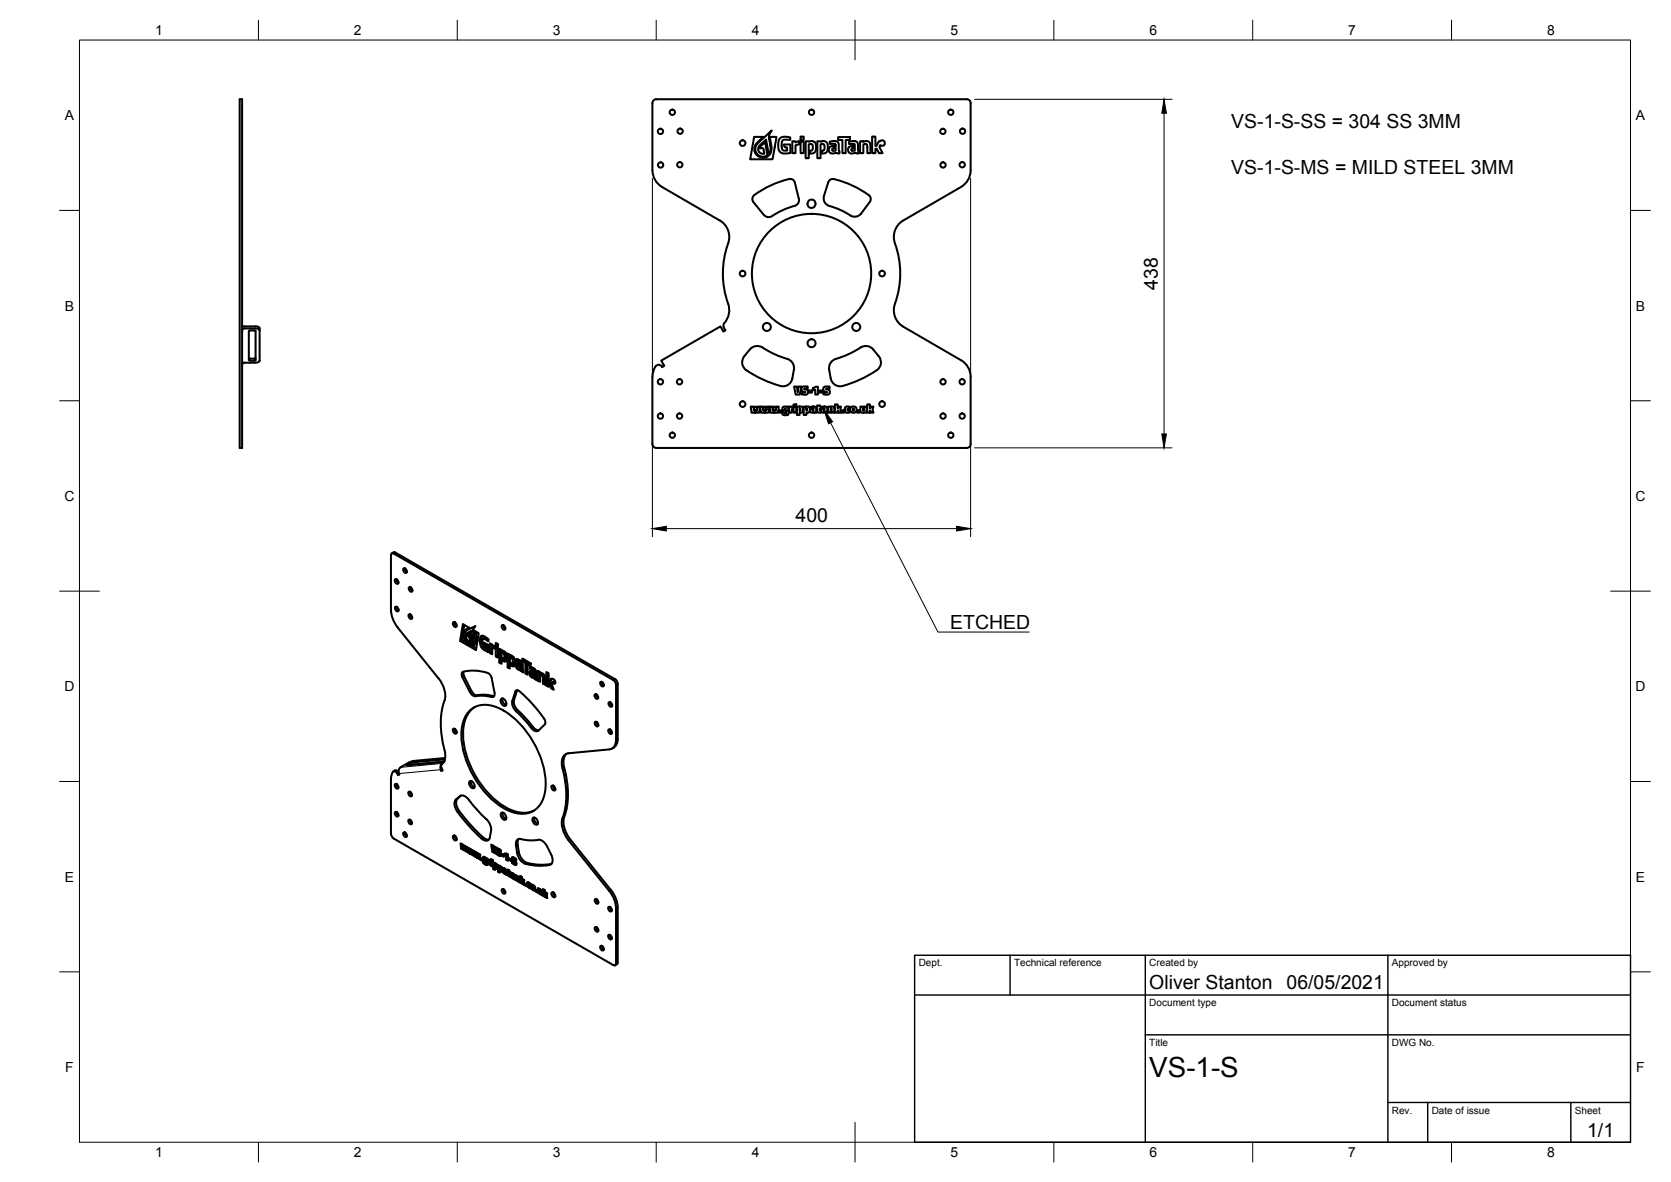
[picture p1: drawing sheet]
<svg xmlns="http://www.w3.org/2000/svg" width="420mm" height="297mm" viewBox="0 0 420 297" stroke-linecap="round" stroke-linejoin="round" font-family="sans-serif">
<!-- layer: Visible -->
<g fill="none" stroke="#000" stroke-width=".51">
<path d="M60.3 24.9h.6v87.7h-.6zM164 25.9l.1 16.9a4.8 4.8 0 0 0 2.4 4.2l14.5 8.4a4.7 4.7 0 0 1 2.1 5.8 22.9 22.9 0 0 0 .2 15.8 5 5 0 0 1-1.3 4.4 1.52 1.52 0 0 0 .4 1.6l-.5 .3-.8-1.3-14.8 8.6 .7 1.3-.5 .3M165 24.9h78.1M165 24.9a1.01 1.01 0 0 0-1 1M192.1 38.2l.1 .4M192.4 39.5l-.8 .1-1-.3a2.21 2.21 0 0 1 0-3.7l1.3-1.2-2.3 .1-1 5.5h5.6l1-5.5-1.6-.1 .4 2.3-.1 1.3-.5 1-1 .5M193.7 38.1v-1.8a3 3 0 0 1 .4-3.5l-3.6 3.2-.6 1.1 .2 1.1 .7 .9 1 .3 1.1-.3-.5-3.3-1.1 .9-.3 .5h.5a.38 .38 0 0 1 .4 .1 .38 .38 0 0 1 .1 .3l.1 .6M193.7 38l-.4 .7-.7-3.6-1.7 1.5-.3 .7 .4 1 .5 .3h.7M196.1 34.8l1-.4 1.6 .2v.6l-1.5-.1a1.01 1.01 0 0 0-.7 1.4l.3 1.2 .9 .2a.45 .45 0 0 0 .3-.4 .45 .45 0 0 0-.3-.5h-.3l-.4-.7 1.7 .1v2l-1.8 .2-.9-.6-.3-1.5 .1-1.1zM199.2 35.5h.8v.3l1-.4v.8l-1 .3v2h-.8zM201.3 34.3l.8 .1a.49 .49 0 0 1-.1 .7 .49 .49 0 0 1-.6 0zM201.3 35.5h.8v3h-.8z"/>
<path d="M202.6 35.5l.8 .1 .9-.2 .4 .2 .4 .5 .1 1.1-.2 .8-.5 .5-.8 .1v-.7l.6-.2 .1-.9a.53 .53 0 0 0-.4-.6 .53 .53 0 0 0-.7 .4v3.2h-.7zM206.6 38l.5-.2 .2-.4v-.9l-.4-.3-.6 .1v3.5h-.8v-4.3l.9 .1 .8-.2 .5 .3 .3 .4 .2 1.1-.3 .9-.6 .4-.6 .1-.1-.2M206.6 38v.4M210.1 36.4l-.2-.3h-1.3a.47 .47 0 0 1 .1-.5 .47 .47 0 0 1 .6-.1h.9l.6 .3 .3 2.8-2.3-.2-.4-.6 .2-.8 .2-.2 1-.2v.6l-.5 .1-.1 .4 .2 .2h.7v-1.4M210.1 36.4v.1M210.7 34.5l3-.1v.8h-1.1v3.3h-.8v-3.3h-1.1zM213.5 35.6l1.6-.1 .5 .3 .1 .4 .2 2.4-.8-.2-1.3 .1a.97 .97 0 0 1-.5-1.3 .97 .97 0 0 1 1.4-.4l-.1 .4-.5 .2 .1 .5h.7v-1.5l-.2-.3-1.2 .1zM216.9 35.5l.2 .2 .9-.3 .7 .4 .2 .7v2h-.8l-.1-1.9M216.9 35.5l-.6 .1v2.9h.8v-2.2l.7-.1 .2 .4M219.3 34.3l.8 .1v2.3l.3-.1 .7-1.1a.72 .72 0 0 1 1.2 .1 .72 .72 0 0 1-.7 1l-.2-.1-.3 .4 .8 1.6h-.9l-.6-1.1h-.3v1.1h-.8zM243.1 24.9a1.01 1.01 0 0 1 1 1M244.1 25.9v16.9a4.8 4.8 0 0 1-2.4 4.2l-14.6 8.4a4.8 4.8 0 0 0-2.1 5.8 22.9 22.9 0 0 1-.2 15.9 4.8 4.8 0 0 0 2.3 5l14.6 8.4a4.8 4.8 0 0 1 2.4 4.2v16.9"/>
<path d="M198.4 45a22.9 22.9 0 0 0-9 4.3 1.2 1.2 0 0 0-.1 1.3l2.8 3.4M198.4 45a1.2 1.2 0 0 1 1.4 .8l1.1 4.1a1.46 1.46 0 0 1-1.1 1.8M199.8 51.7a21.6 21.6 0 0 0-6.1 2.8 1.49 1.49 0 0 1-1.6-.5M208.7 45.2a1.78 1.78 0 0 1 1.9 .1 23 23 0 0 1 8.1 4 1.19 1.19 0 0 1 .1 1.4l-2.3 3a2.17 2.17 0 0 1-3.3 .1l-1.9-1.1-2-.7a2.18 2.18 0 0 1-2.1-2.8l1.1-3.4zM60.9 82.1l3.4-.1a.9 .9 0 0 1 1 .5M62.6 83.2v7.3M62.6 90.4l.2 .2h1.1l.4-.2M64.3 83.2v7.3M64.3 83.2l-.2-.1-1.1-.1-.4 .2M64.3 89.9l-.4 .2h-1.1l-.2-.2M65.3 82.5v8.1a.9 .9 0 0 1-1 .5l-2.8 .1h-.3l-.3 .4M65.3 83a.9 .9 0 0 0-1-.5h-2.8l-.5 .3-.1 .3"/>
<path d="M166.5 92.2a1.07 1.07 0 0 0-1.2-.5 1.07 1.07 0 0 0-.8 .9l-.4 2.1-.1 16.9a1.01 1.01 0 0 0 1 1M199.6 92.9l-.4 2.2a2.4 2.4 0 0 1-3 1.9M199.6 92.9a2.6 2.6 0 0 0-2.5-3 27.7 27.7 0 0 1-5.9-2.8 2.42 2.42 0 0 0-2.7 .7l-1.4 1.7a2.55 2.55 0 0 0 1.4 4.1 29.3 29.3 0 0 0 7.7 3.4M199.7 97.1h.7l.2 1.4 .1-1.4h.8l-.4 2.1h-1zM201.6 97.4l.5-.3 1 .1v.5h-.9l.9 .4 .1 .6-.2 .3-.4 .2-1.1-.1 .1-.5h.9l-.9-.4zM203.3 98.1h.9v.6h-.9zM204.4 97.6l.7-.4h.6v2h-.7v-1.3l-.4 .2zM206 98.1h.9v.6h-.9zM207.1 97.4l.5-.3 1 .1v.5h-.9l.9 .5-.1 .8-.5 .2-1-.1 .1-.5h.9l-.9-.4zM208.5 92.9a2.6 2.6 0 0 1 2.5-3 27.7 27.7 0 0 0 5.9-2.8 2.38 2.38 0 0 1 2.7 .7l1.4 1.7a2.55 2.55 0 0 1-1.3 4.1 25.3 25.3 0 0 1-8.6 3.5 2.4 2.4 0 0 1-2.2-2l-.4-2.2M188.8 102.2h.7v.9l.2-.9h.5l.2 .9v-.9h.7l-.2 1.5h-.9l-.1-.7v.7h-.9zM191.1 102.2h.8v.9l.1-.9h.6l.1 .9 .1-.9h.6l-.1 1.5h-1v-.7l-.1 .7h-.9z"/>
<path d="M193.5 102.2h.7l.1 .9 .1-.9h.6l.1 .9v-.9h.7l-.2 1.5h-.9l-.1-.7v.7h-.9zM195.9 103.1h.7v.6h-.7zM196.8 102.3l1.5-.1-.2 .9-.7 .2h.3a.58 .58 0 0 1 .6 .7 .58 .58 0 0 1-.9 .4l-.7-.3 .3-1-.3-.3zM197.3 103.8l.4 .1zM198.4 102.2h.7v.1l.3-.1v.6l-.3 .1v.8h-.7zM199.5 102.2h.7v1.5h-.7zM199.5 101.6h.7v.5h-.7zM200.4 102.2h1.1l.4 .3v.9l-.3 .3h-.6v.6h-.6zM201 102.7l.3 .1-.1 .4zM202.1 102.2h1.1l.4 .3v.9l-.3 .3h-.5v.6h-.7zM202.8 102.7l.2 .1-.1 .4zM203.8 102.2h.9l.5 .2 .1 1.3h-1a.5 .5 0 0 1-.6-.5 .5 .5 0 0 1 .7-.4l.2-.1h-.8z"/>
<path d="M204.4 103.2h.2zM205.5 101.9h.7v.3h.2v.5h-.2l.2 1h-.3a.44 .44 0 0 1-.6-.5l-.1-.5zM206.6 102.2h1l.4 .3 .1 1.2h-1.1a.5 .5 0 0 1-.5-.5 .5 .5 0 0 1 .6-.4l.2-.1h-.7zM207.2 103.2l.1-.1v.2zM208.2 102.2h1.3l.3 .4v1.1h-.7v-1l-.2 .1v.9h-.7zM209.9 101.6h.7v1.1l.2-.5h.7l-.2 .7 .2 .8h-.7l-.1-.4-.1 .4h-.7zM211.6 103.1h.7v.6h-.7zM212.5 102.3l.4-.1h.8v.6l-.6 .1v.2h.6v.5l-.8 .1-.4-.2-.1-.7zM214.5 102.7l.2 .1-.1 .4-.1-.1zM215.5 103.1h.7v.6h-.7zM216.3 102.2h.7v1l.2-.1v-.9h.7v1.5l-1.4-.1-.2-.4zM218.1 101.6h.6v1.1l.2-.5h.7l-.2 .7 .2 .8h-.6l-.2-.4-.1 .4h-.6z"/>
<path d="M244.1 111.6a1.01 1.01 0 0 1-1 1h-78.1M98.5 139.1l.6-.3 .4 .1 55.1 31.8M99.3 145.6a.67 .67 0 0 1 .8 .3 .67 .67 0 0 1-.1 .8l-.6-.4zM99.4 152.5a.67 .67 0 0 1 .7 .4 .67 .67 0 0 1-.1 .8l-.6-.5zM99.7 145.6l.1 .5 .4 .3M99.7 152.5l.2 .5 .3 .4M101.4 142.9a.67 .67 0 0 1 .8 .3 .67 .67 0 0 1-.1 .8l-.6-.4zM101.8 142.8l.1 .6 .4 .3M102.8 154.4a.67 .67 0 0 1 .7 .4 .67 .67 0 0 1-.1 .8l-.6-.4zM102.8 147.6a.67 .67 0 0 1 .8 .3 .67 .67 0 0 1-.1 .8l-.6-.4zM103.1 154.4l.2 .5 .3 .4M103.2 147.5l.1 .6 .4 .3"/>
<path d="M113.9 156.4a.71 .71 0 0 1 .8 .3 .71 .71 0 0 1-.1 .9l-.6-.4zM114.3 156.3l.1 .6 .4 .4M116.7 157.1l-.6 3.7 1.3 .8M117.4 158.4l-.3 .4v1M117.6 159.1l1.3-.7 .4 2.6M118 159.2l-.2 .3 .7 .5M118 157.8l-1 .5M118.9 158.4l-.4 .3M119.3 159.2l.1 2.4-.2 .5-.6 .1M119.3 159.2l-.1-.7 1.2 .7-.8 4.1-3.9-2.2 .7-4.2 1.6 .9-1.4 .8-.1 1.2 .7 1.5 .7 .7 .8 .2M119.7 158.7v.2M119.7 158.9l.2 2.2-.2 .6-.6 .5"/>
<path d="M121.3 159.8l-.2 1.2 .3 1.3M126.2 157.2a.67 .67 0 0 1 .7 .3 .67 .67 0 0 1-.1 .8l-.5-.4zM126.6 157.1l.1 .5 .4 .4M116.2 170a.84 .84 0 0 1 .2-1.2 10.6 10.6 0 0 1 6.5 .5l.7 1M116.6 168.8v1M116.6 169.8l2.2 4.3 .6 .5 .6 .1M116.6 169.8l-.4 .2 1.9 3.9M117.9 161.2l.8 .5M118.2 173.9l.5 .7a1.29 1.29 0 0 0 1.4 .3h1.7l1.8 .3M118.2 161.3l-.7-.5-.4-1.1 .3-.5 1.1-.5 .5 3.2M118.3 178.4a6.3 6.3 0 0 1 7.1-.5 22.7 22.7 0 0 1 11.7 20.4 6.1 6.1 0 0 1-5.8 6.2 13.6 13.6 0 0 1-9.1-5 22.7 22.7 0 0 1-6.1-16.2 7.6 7.6 0 0 1 2.2-4.9zM118.5 160.3l.1 .4"/>
<path d="M118.6 162.2l1.1 .7M118.6 160.7v.4l-.4 .2M119.2 160l-.2-1.6 .5-1.1-2.3 1.1-.5 .5-.1 1 .5 1.1 .8 .8 .8 .2-.4-2.9-.9 .6 .6 .5 .2 1.1M119.3 160v1.3l-.3 .6M119.3 177.7a8.5 8.5 0 0 0-2.8 8.3 23.2 23.2 0 0 0 11.5 17.3 7.1 7.1 0 0 0 6.3 .4M119.7 163.2l-.1 .1M120 174.7a9.7 9.7 0 0 1 4.3 .2M121.4 162.1l-.1-.5a.83 .83 0 0 1 .3-1.1l1.2 .7v-.5l-.4-.3-.8-.6h-.6l-.3 .8 .1 1.6 .7 1 1.3 .7v-1.8l-1.2-.7 .4 .9a.48 .48 0 0 1 .3 .8l-.7-.4-.3-.6M121.5 160.5l.6-.3 .7 .5M121.7 162.7l1.1 .8M122.3 161.8l.1 .2a.42 .42 0 0 1 .3 .7l-.4 .4M122.7 162.2l-.4 .2"/>
<path d="M123.6 170.4l.7 3.7a.72 .72 0 0 1-.7 1.1M123.6 163.9h.2M123.6 161.9v2M123.6 163.9l-.4 .2M124.4 162.6l-.6 .2M124.4 162.5v-.2l-.6-.1-.1-.2-.5-.3v2.4l.6 .3v-1.6l.6 .2v-.1M124.4 162.5v.4M124.7 161.6l.5 .3v.6l-.5-.3zM124.7 162.5l.5 .3v2.5l-.5-.3zM125.1 161.8l.1 .2M125.1 162.8l.1 2M125.1 164.7l-.4 .3"/>
<path d="M125.1 162l-.4 .2M125.5 163l1.5 .9 .4 1-.1 1.3-.4 .1-.5-.2-.1-.7 .4 .1 .1-.7-.2-.6-.5-.2v2.8l-.6-.3zM125.9 176a1.22 1.22 0 0 0 1.2 1.4l.2-.5M125.9 176l.2-.4a1.22 1.22 0 0 1 1.2 1.3M126 163.3v3h.1M126 166.3l-.5 .2M126.1 164l.5-.2 .6 .4v.9l-.5 .4v.2M126.3 175.8l-.4 .2M126.4 175.5a1.44 1.44 0 0 0 .9 1.7M126.7 165.7l.6 .3M126.7 165.7l-.4 .3M127.6 164.2l1.2 .7 .4 .4 .3 .7-.2 1.4-.2 .1-.6-.2-.1-.6h.5v-.8l-.2-.5-.5-.2v2.8l-.6-.3z"/>
<path d="M128.1 164.5l.1 3M128.1 167.5l-.5 .2M128.2 165.2l.5-.2 .5 .3 .1 1.1-.5 .5 .6 .3M129.6 173.8l-.8 2.3a3.7 3.7 0 0 0 2 3.6l2.3 2.6a2.53 2.53 0 0 0 2 1.4l1.9-1.7M129.6 173.8l.4-.4a12.3 12.3 0 0 1 3.8 3.5l2.4 2.9a2.13 2.13 0 0 1 .8 2.2M129.8 165.6l1 .4 .5 .5 .3 2.5-1.7-1.1-.2-1.1 .2-.1h.3a.39 .39 0 0 1 .4 .2 .39 .39 0 0 1 0 .5l-.3-.1v.3l.6 .4v-1.3l-1.1-.6zM130 173.5l-.8 2.4a3.1 3.1 0 0 0 1.5 3.1l3.5 3.9 .7 .5 .6 .1M130.1 173.4l-.1 .1M130.1 166.7l.2 .9M130.3 165.7l.8 .6M130.3 165.8l-.5 .3M130.5 167.8l1 .5"/>
<path d="M130.7 167.1l-.4 .2M131.3 166.5v1.2l-.4 .3M131.3 165.5l2.1 1.2v.6l-.7-.4v2.7l-.6-.4-.1-2.7a.71 .71 0 0 1-.7-1zM131.7 165.7l.8 .6v2.7l.2 .1M131.8 165.8l-.5 .3M132.5 166.3l-.4 .2M132.5 169l-.4 .2M133.2 167.6l1 .3 .6 .7 .2 2.4-1.7-1.1-.1-1.1a.54 .54 0 0 1 .6-.1 .54 .54 0 0 1 .2 .6h-.3v.3l.6 .4v-1.3l-1.1-.7zM133.4 166.8l-.3-.1-.4 .2M133.5 168.6l.2 1M133.7 167.7l.8 .5M133.7 167.8l-.5 .2"/>
<path d="M133.9 169.8l1 .5M134.1 169l-.4 .3M134.7 168.5v1.2l-.4 .3M135.4 168.7h-.2l.1 2.4 .5 .3v-1.8l.5 .2 .2 .4v1.6l.6 .3-.2-2.3-.4-.5-.8-.4v1.8l.1 .2M135.4 168.7l.3 .2M135.7 170.8l-.4 .3M135.8 169.6l.5-.3 .5 .4 .1 .3M136.9 171.5l-.4 .3M136.9 169.9l.2 1.7M137.8 169.1v2.9l.2 .1M137.8 172l-.4 .3M138 171.7l.6-.2 .2 .7"/>
<path d="M138.8 170.6a.71 .71 0 0 1 .7 .4 .71 .71 0 0 1-.2 .9l-.5-.4M138.8 170.6h-.2l-.4 .6-.2-.1-.1-1.9-.5-.3v3.4l.6 .3v-.9l.2 .3a1.9 1.9 0 0 0 1 1.3l-.5-1.5 .6-.6M138.8 170.6l-.6 .6M138.8 170.6h.1M139 172.7l-.4 .3M139.3 171.3l.3 .3M149.5 174.5a.67 .67 0 0 1 .8 .3 .67 .67 0 0 1-.1 .9l-.6-.5zM149.9 174.5l.1 .5 .4 .4M151 171.4a.67 .67 0 0 1 .7 .3 .67 .67 0 0 1-.1 .8l-.6-.4zM151.3 171.4l.2 .5 .3 .3M153.1 176.5a.67 .67 0 0 1 .7 .3 .67 .67 0 0 1-.1 .8l-.6-.4zM153.4 176.5l.2 .5 .3 .3"/>
<path d="M154.6 170.6l.5 .6 .2 .7v13.8M98.9 193.9l.6-.3 .7 .4M99.3 197.1a.67 .67 0 0 1 .8 .3 .67 .67 0 0 1-.1 .8l-.6-.4zM99.7 197l.1 .5 .4 .4M100.3 194.4l.1 .3h-.4M100.4 194.5l-.4 .2a.83 .83 0 0 0-.9-.8 .83 .83 0 0 0-.7 1l-.1 .8M100.7 192.8a1.28 1.28 0 0 0-.4 1.6M102.7 199a.67 .67 0 0 1 .8 .3 .67 .67 0 0 1-.1 .8l-.6-.4zM103.1 199l.1 .5 .4 .3M103.6 191.6l-1.2 .7M103.8 192.1l-.2 .1M111.2 193.5l-.3 .2"/>
<path d="M111.3 191.5l-8.9 .8M111.4 191.7l-.2 .1M111.7 191.3l-.5 .2M111.9 190.8l-8.3 .8M111.9 190.5l-8.2 .8-3 1.5M113.9 183.2a.71 .71 0 0 1 .8 .3 .71 .71 0 0 1-.1 .9l-.6-.4zM114.3 183.1l.1 .6 .4 .4M116 199.9l-.9 .8M118.1 196.3a1.16 1.16 0 0 1 1.1 1.8 1.16 1.16 0 0 1-1.1-1.8zM118.4 196.3a1.4 1.4 0 0 0 .9 1.6M138.7 197.5a.71 .71 0 0 1 .8 .3 .71 .71 0 0 1-.1 .9l-.6-.5zM139.1 197.4l.1 .6 .4 .4"/>
<path d="M142.5 189.4a3.4 3.4 0 0 0-.6 3.5 20.8 20.8 0 0 1-.2 13l.2 2.1 1 2.2 10.7 13.5M149.6 181.5a.67 .67 0 0 1 .7 .3 .67 .67 0 0 1-.1 .8l-.5-.4zM149.9 181.4l.2 .5 .4 .4M153 183.4a.67 .67 0 0 1 .7 .3 .67 .67 0 0 1-.1 .8l-.5-.4zM153.4 183.3l.1 .5 .4 .4M154.3 187.9l-.4 .2M154.9 185.9v-13.8l-.4-1-55.5-32h-.5l-.2 .4v13.8l.4 1.9 1.3 2.5 10.3 12.8a6.2 6.2 0 0 1 1.2 6.5 22.5 22.5 0 0 0 .4 12.1 3.5 3.5 0 0 1-1 3.3l.4 1.3h-.4l-.2-.7a1.23 1.23 0 0 1 .5-1.2M154.9 185.9a2.11 2.11 0 0 1-1.7 2.4l-10.3 1a2.32 2.32 0 0 0-1.6 3 22.4 22.4 0 0 1 0 13.8l.1 2.1 1 2.3 10.8 13.4 1.4 2.5 .3 1.9v13.8l-.2 .5-.5-.1-55.4-32-.5-1v-13.8M155.3 185.6a2.5 2.5 0 0 1-1 2.3M99.3 204.1a.67 .67 0 0 1 .8 .3 .67 .67 0 0 1-.1 .8l-.6-.4zM99.7 204l.1 .6 .4 .3M101.4 209.2a.67 .67 0 0 1 .8 .4 .67 .67 0 0 1-.1 .8l-.6-.4z"/>
<path d="M101.8 209.2l.1 .5 .4 .4M102.7 206.1a.67 .67 0 0 1 .8 .3 .67 .67 0 0 1-.1 .8l-.6-.4zM103.1 206l.1 .5 .4 .4M113.9 210a.71 .71 0 0 1 .8 .4 .71 .71 0 0 1-.1 .8l-.6-.4zM114.3 210l.1 .5 .4 .4M115.1 200.7a3.1 3.1 0 0 0 .9 3.8l1.7 2.1a24.4 24.4 0 0 0 4.5 4.3l.7 .1M115.8 211.9l.5 .3 .1 .8v-.7l.4 .3 .1 .8v-.8l.5 .3-.1 1.1-.7-.4v-.5v.5l-.7-.4zM116.3 212.2v.7M116.3 213l-.4 .2M116.4 213l.2 .1M116.8 212.5v.3l-.4 .2M116.9 212.9l-.3 .2"/>
<path d="M117.1 213.3l.2 .3M117.1 213.4l-.5 .2M117.4 212.8l-.1 .3-.4 .3M117.5 212.9l.5 .3v.8l.1-.7 .4 .2 .1 .8v-.7l.5 .2-.1 1.2-.7-.4v-.5l-.1 .5-.6-.4zM117.9 213.2l.1 .6M118 214l-.4 .2M118.5 213.5l-.1 .2-.3 .3 .2 .1M118.6 213.9l-.3 .2M118.7 214.3l.3 .2M118.7 214.4l-.4 .2M119 213.8v.3l-.4 .2M119.1 213.9l.6 .3v.8l.1-.8 .4 .3 .1 .8v-.8l.5 .3-.2 1.2-.6-.4v-.6l-.1 .5-.6-.3z"/>
<path d="M119.6 214.1l.1 .7M119.7 214.9l-.4 .3M120.1 214.5v.2l-.4 .3M120.2 214.9l-.2 .2-.3-.2M120.4 215.2l.3 .3M120.4 215.3l-.4 .3M120.7 214.8v.2l-.4 .3M120.8 215.6l.5 .3v.5l-.5-.3zM121.3 215.8l-.5 .3M121.5 215.3l1.1 .5-.2 .7-.5-.2 .6 .6a.38 .38 0 0 1-.2 .5 .38 .38 0 0 1-.5-.2l-.4-.5 .2-.7-.2-.4zM121.8 216.7l.3 .2zM121.9 215.4l.1 .3"/>
<path d="M121.9 216.2v.4M121.9 215.8h.1M121.9 215.9l-.3 .1M121.9 215.9l.1 .2-.5 .3M121.9 215.8l.1 .2zM122.2 215.6l-.3 .2M122.2 216.5l-.4 .2M122.2 216.9l.4 .2M122.3 205.9l-2.3-2.3-2.1-2.6a1.7 1.7 0 0 0-2.3-.9l-1 .8a3.1 3.1 0 0 0 1 3.8l1.7 2.2a25.2 25.2 0 0 0 4.5 4.3 .95 .95 0 0 0 1.4-.8M122.3 205.8l.9 1.4 .3 1.6M122.3 216.6l-.3 .2M122.4 216.7l-.3 .2"/>
<path d="M122.4 215.7l-.4 .3M122.5 216.1l-.2-.1-.4 .3M122.6 216l-.2 .1M122.6 215.9l.7 .3v.5h-.2v.7l-.5-.3zM123.1 216.1v.8l-.5 .2M123.3 216.6l-.2 .1M123.4 216.3l.5 .3v1.2l-.5-.3zM123.4 215.9l.5 .2v.4l-.5-.3zM123.5 208.8l-.3 1.6M123.5 212.2l.5 .3 .1 1.2 .2-1 .5 .3-.3 1.5-.7-.5zM123.7 216.1l-.3 .1M123.8 216.6l.1 .7"/>
<path d="M123.8 217.3l-.4 .2M124 216.6l.8 .5 .3 .5-.1 .7-.5-.1v.4l-.5-.2zM124 212.5v.2M124.2 213.7l.4 .3M124.2 213.8l-.4 .2M124.4 216.9v1.2l.5-.2 .2 .2M124.4 218.1l-.4 .3M124.7 212.9l-.1 .6-.4 .2M124.8 217.1l-.3 .2 .1 .5-.1-.4M124.9 213.2h.3l.7 .5v.4l-.6-.4 .6 .7v.7l-1.1-.5v-.4l.7 .4-.6-.7zM124.9 217.2l-.4 .1M125.1 217.5l-.5 .3"/>
<path d="M125.2 214.4l-.4 .2M125.2 217.3l.9 .5 .2 .4v.8l-.3 .1-.3-.3v.5l-.5-.2zM125.2 213.2l.1 .5M125.3 213.7l.4-.2-.8 .5M125.6 217.6v1.2l.5-.2 .2 .2M125.6 218.8l-.4 .3M125.7 218l.1 .5zM125.8 214.3l-.3 .2M125.9 214.3l-.4 .3 .5 .2M126 214.5l.7 .4v.4l-.7-.3zM126 217.8l-.3 .2M126.1 217.9l-.3 .2"/>
<path d="M126.1 204.3a1.16 1.16 0 0 1 1 1.7 1.16 1.16 0 0 1-1-1.7zM126.3 218.2l-.5 .3M126.4 204.2a1.4 1.4 0 0 0 .9 1.6M126.4 218.1l.9 .5 .2 1.3-.9-.5-.2-.3a.27 .27 0 0 1 0-.4 .27 .27 0 0 1 .4 0l.2 .1-.6-.3zM126.4 214.7l-.4 .3M126.8 218.7l.2 .4 .3-.3M126.8 218.3l-.4 .2M126.8 214.5h.5l.4 .2v1.6l-.4-.2v-1.1h-.3zM126.9 219.1l.4-.3-.4 .3 .1 .1M126.9 218.3l-.4 .2M127 219.2l.4 .2-.3 .2M127.3 214.5l.1 .3h.3v1"/>
<path d="M127.3 218.6l-.3 .2M127.4 214.8l-.4 .2M127.4 218.9l-.4 .2M127.5 219.5l-.4 .2M127.6 218.5l.5 .3 .2 .3v.4h-.2l.2 .8-.6-.5zM127.7 215.8l-.4 .3M127.7 214.8l-.4 .2M127.8 218.6l-.2 .1M128 218.7l.1 .9M128 215.6l.6 .4v.4l-.6-.3zM128 218.9l-.4 .2M128.1 218.9l-.5 .3"/>
<path d="M128.3 219.4l-.2 .1M128.4 215.8l-.4 .3M128.4 219.2l.9 .6 .2 1.2-.8-.4-.3-.4a.27 .27 0 0 1 0-.4 .27 .27 0 0 1 .4 .1h.1l-.5-.3zM128.8 219.9l.1 .3M128.8 215.5l.3-.1 .7 .5v.5l-.6-.4 .6 .7v.6h-.4l-.7-.5v-.4l.7 .4-.6-.6zM128.8 219.4l-.4 .2M128.8 219.4l-.3 .2M129.1 216.6l-.4 .2M129.1 215.5l.1 .5M129.3 219.8l-.4 .1M129.3 220l-.4 .2M129.5 219.8l1 .7 .2 1.2-.5-.2-.1-.9-.1 .7-.5-.2z"/>
<path d="M129.6 215.8l-.8 .4M129.7 216.5l-.4 .2M129.8 216.6l-.4 .2 .5 .3M130 214.3a3.6 3.6 0 0 0 3.7 3.1 8.5 8.5 0 0 0 5-.3l.3-1-.4-1.4M130 214.3a3.7 3.7 0 0 1 0-3.2 1.3 1.3 0 0 1 1.6-.1l2.6 .2a2.55 2.55 0 0 1 3.4 1.5l1 2M130.4 210.8l-.3 .9 .4 2.4a3.6 3.6 0 0 0 3.7 3.1 12.7 12.7 0 0 0 4.4-.1M134.1 205.5a1.16 1.16 0 0 1 1 1.7 1.16 1.16 0 0 1-1-1.7zM134.3 205.5a1.4 1.4 0 0 0 .9 1.5M126.2 223.5a.67 .67 0 0 1 .7 .3 .67 .67 0 0 1-.1 .8l-.5-.4zM126.6 223.5l.1 .5 .4 .3M128.8 220.2l.5-.2-.5 .2 .1 .2M129 220.3l.4 .2"/>
<path d="M129.4 220.5l-.4 .2M129.4 220.6l-.3 .2M130 220.1v.8M130 220.8l-.5 .3M130.4 220.4l-.4 .2M130.5 220.4l-.4 .2M130.6 220.7l.1 .5M130.6 221.2l-.4 .3M130.8 220.1l.4 .3v.8l.2-.3 .5 .3-.2 .5 .2 .7-.5-.2-.2-.5v.3l-.4-.2zM131.2 220.3v1.2l.1 .1M131.2 221.5l-.4 .3M131.6 221.1l-.3 .1"/>
<path d="M131.7 221.5l-.4 .2M131.7 221.6l-.5 .1M131.8 221.9l-.4 .3M131.9 222l.5 .2v.5l-.5-.3zM132.4 222.2l-.5 .2M132.6 221.8l.3-.1 .5 .4v.4l-.3-.2-.1 .1 .4 .4v.5l-.8-.5zM132.9 221.8l.1 .6 .4-.3M133.3 222.8h.1M133.5 222.4l.4-.1 .6 .5v1l-.4-.1-.5-.4zM133.9 222.3l.1 .6M134 222.8l.1 .5zM134.2 223.2l.4 .3"/>
<path d="M134.3 222.6l-.3 .2M134.6 223l-.5 .3M134.7 223.6l.5 .2v.5l-.5-.3zM135.1 223.8l-.4 .2M135.3 223.1l.5 .3v.9l.1-.8 .5 .3v1.2l-1-.6zM135.7 223.4l.1 .6M135.9 224.7l.5-.2-.5 .3M136 224.3l.4 .2M136.4 223.8v.3l-.5 .2M136.5 223.4l.5 .3v.8l.1-.3 .5 .3-.1 .5 .1 .7-.4-.2-.1-.5-.1 .4-.5-.3zM136.9 223.7v1.1l.2 .1M136.9 224.8l-.4 .3"/>
<path d="M137.4 224.4l-.3 .2M137.5 224.8l-.4 .2M137.5 224.9l-.1-.1-.4 .2M137.5 225.2l-.3 .3M138.7 224.3a.71 .71 0 0 1 .8 .3 .71 .71 0 0 1-.1 .9l-.6-.4zM139.1 224.3l.1 .5 .4 .4M149.6 233a.67 .67 0 0 1 .7 .4 .67 .67 0 0 1-.1 .8l-.5-.5zM149.6 226a.67 .67 0 0 1 .7 .3 .67 .67 0 0 1-.1 .8l-.5-.4zM149.9 233l.2 .5 .4 .4M149.9 226l.2 .5 .4 .3M151 237.8a.67 .67 0 0 1 .7 .3 .67 .67 0 0 1-.1 .8l-.6-.4zM151.3 237.7l.2 .5 .3 .4"/>
<path d="M153 235a.67 .67 0 0 1 .7 .3 .67 .67 0 0 1-.1 .8l-.6-.4zM153 228a.67 .67 0 0 1 .7 .3 .67 .67 0 0 1-.1 .8l-.6-.4zM153.3 234.9l.2 .6 .3 .3M153.3 227.9l.2 .5 .3 .4M153.6 223.7l1.1 1.8 .6 1.9v14.5M155.3 241.9l-.1 .3-.5 .4"/>
<circle cx="166.1" cy="33" r=".67"/>
<circle cx="169" cy="28.2" r=".67"/>
<circle cx="171" cy="33" r=".67"/>
<circle cx="186.7" cy="36" r=".71"/>
<circle cx="204.1" cy="28.2" r=".67"/>
<circle cx="237.1" cy="33" r=".67"/>
<circle cx="239.1" cy="28.2" r=".67"/>
<circle cx="242" cy="33" r=".67"/>
<circle cx="166.1" cy="41.5" r=".67"/>
<circle cx="170.9" cy="41.4" r=".67"/>
<circle cx="204.1" cy="51.2" r="1.04"/>
<circle cx="237.1" cy="41.5" r=".67"/>
<circle cx="241.9" cy="41.4" r=".67"/>
<circle cx="186.7" cy="68.7" r=".71"/>
<circle cx="204.1" cy="68.7" r="15"/>
<circle cx="221.8" cy="68.7" r=".71"/>
<circle cx="166.1" cy="95.9" r=".67"/>
<circle cx="170.9" cy="95.9" r=".67"/>
<circle cx="192.8" cy="82.2" r="1.01"/>
<circle cx="204.1" cy="86.3" r="1.01"/>
<circle cx="215.3" cy="82.2" r="1.01"/>
<circle cx="237.1" cy="95.9" r=".67"/>
<circle cx="241.9" cy="95.9" r=".67"/>
<circle cx="166.1" cy="104.6" r=".67"/>
<circle cx="169" cy="109.4" r=".67"/>
<circle cx="170.9" cy="104.6" r=".67"/>
<circle cx="186.7" cy="101.6" r=".71"/>
<circle cx="197.5" cy="102.7" r=".12"/>
<circle cx="204.1" cy="109.4" r=".67"/>
<circle cx="214.6" cy="103" r=".82"/>
<circle cx="221.8" cy="101.6" r=".71"/>
<circle cx="237.1" cy="104.6" r=".67"/>
<circle cx="239.1" cy="109.4" r=".67"/>
<circle cx="241.9" cy="104.6" r=".67"/>
</g>
<g fill="#000" stroke="#000" stroke-width=".25">
<circle cx="193.3" cy="38.7" r=".24"/>
<circle cx="119" cy="161.9" r=".24"/>
<circle cx="111.7" cy="191.3" r=".24"/>
</g>
<!-- layer: Visible Narrow -->
<g fill="none" stroke="#000" stroke-width=".25">
<path d="M99.4 138.9l-.4 .2M116.4 156.9h.1M117.8 157.9l-.5 .2M118.2 159.7l-.4 .3M118.4 159.9l-.4 .3M118.5 158.6l-.4 .2M119.4 158.6l-.2 .2M119.6 158.7l-.4 .3M119.7 158.9l-.4 .3M119.7 159.2l-.4 .3M119.8 159.8l-.4 .2M117.3 160.5l-.4 .2"/>
<path d="M117.6 160.9l-.4 .2M118 162l-.3 .2M118 161.3l-.4 .3M118.4 161.6l-.5 .2M118.6 173.7l-.5 .2M118.6 160.7l-.4 .3M118.6 161.1l-.4 .2M118.7 161.8l-.3 .2M118.7 162h.1M119.6 161.8l-.4 .2M119.8 161.5l-.4 .2M119.9 160.5l-.4 .2"/>
<path d="M120 174.7l-.5 .3M121.1 160.4l-.4 .2M121.2 161.6l-.4 .3M121.5 162.5l-.4 .2M122 163l-.4 .3M122.2 161.8l-.4 .2M122.2 160.3l-.4 .3M122.4 162l-.4 .3M122.7 163.4l-.4 .2M122.8 160.7l-.4 .2M122.8 163.8h-.1M124 174.9l-.4 .3"/>
<path d="M124.2 162.6l-.4 .2M124.4 162.9l-.1 .1M125.1 161.8l-.4 .3M127 163.9l-.5 .3M127.2 166l-.4 .2M127.2 164.4l-.4 .3M128.5 166.7h-.1M128.8 166.8l-.4 .3M128.9 167l-.4 .3M129 165.1l-.4 .2M129.2 175.9l-.4 .2M129.3 165.5l-.4 .3"/>
<path d="M129.3 167.2l-.4 .2M129.3 167.4l-.2 .1M130 173.5l-.4 .3M130 166.7l-.3 .1M130.1 167.1l-.4 .2M130.2 178.5l-.4 .3M130.2 165.7l-.4 .3M130.5 165.9l-.5 .2M130.6 168l-.4 .2M130.7 167.3l-.1 .1M130.7 167.1l-.3 .2M131.3 166.7l-.4 .2"/>
<path d="M131.3 166.6l-.4 .2M131.3 168.2l-.4 .3M131.4 168.3l-.4 .3M132.5 167.6l-.4 .3M132.5 168.3l-.4 .3M133.4 168.6l-.2 .2M133.4 167.1l-.1 .1M133.5 169.1l-.4 .2M133.8 167.9l-.4 .2M134 170l-.4 .2M134.1 169.1l-.3 .1M134.1 169.3h-.1"/>
<path d="M134.7 170.2l-.4 .3M134.7 169.6l-.4 .2M134.9 170.3l-.4 .2M135.4 168.7l-.2 .1M135.7 170.7l-.5 .2M136.6 169.5l-.4 .2M136.9 170l-.4 .2M136.9 170.4l-.4 .3M136.9 171.4l-.4 .2M138.4 171.5l-.4 .3M138.5 170.6h.1l-.1 .1M138.7 171.8l-.5 .2"/>
<path d="M154.6 170.7l-.4 .2M155.3 171.9l-.4 .2M100.3 194.5l-.3 .2M102.4 192.2v.1M103 191.8l.2 .4M103.6 191.6l.2 .6M111.1 193.2l-.3 .2-10.5 1M111.3 191.9l-10.6 .9M115.9 199.9l-.3 .2M133.9 182.6l-.4 .2M141.9 192.9l-.5 .3M155.3 185.7l-.4 .2"/>
<path d="M115.1 200.7l-.5 .2M115.4 203.8l-.4 .2M121.5 210.5l-.4 .2M121.8 215.4l-.4 .2M121.8 216.4l-.4 .2M121.9 216.8l-.3 .2M121.9 216.2l-.5 .3M121.9 215.9l-.4 .3M121.9 215.9l-.4 .2M122.2 215.6l-.3 .2M122.3 215.7l-.3 .1M122.4 216.1l-.4 .2"/>
<path d="M122.4 215.7l-.4 .2M122.4 216.4v.1M122.4 217l-.4 .3M122.4 216.7l-.3 .2M122.5 217.3l-.1 .1M123.3 216.6l-.2 .1M124.9 217.9l-.4 .3M124.9 217.3l-.3 .2M125 217.4l-.4 .2M125.1 218l-.4 .3M125.2 214.5l-.3 .2M125.2 213.3l-.4 .2"/>
<path d="M125.6 214.6l-.5 .2M125.7 214.2l-.4 .2M125.8 214.8l-.4 .2M125.9 213.6l-.4 .2M125.9 214.3l-.4 .2M125.9 215.1h-.1M126.1 218.6l-.4 .3M126.2 218l-.4 .2M126.2 218.1l-.4 .2M126.3 218.7l-.4 .3M126.7 218.7l-.3 .2M126.9 219l-.4 .2"/>
<path d="M127.2 219.3l-.5 .2M127.2 218.5l-.3 .2M127.3 218.6l-.3 .2M127.4 219.4l-.3 .2M127.5 219.7l-.2 .1M128.1 219.3l-.5 .3M128.1 219.7l-.4 .3M128.7 219.8l-.4 .2M129.1 215.5l-.4 .3M129.1 216.7l-.3 .2M129.2 219.6l-.4 .2M129.3 219.7l-.4 .2"/>
<path d="M129.4 216.8l-.4 .3M129.6 216.4l-.4 .2M129.7 215.8l-.3 .3M129.7 217l-.4 .3M129.7 216.6l-.3 .2M129.8 217.3l-.1 .1M130.2 212.2l-.5 .2M130.5 214.1l-.5 .2M132.6 216.9l-.5 .2M138.6 217.1l-.4 .2M141.9 205.3l-.5 .3M143.4 210.9l-.5 .2"/>
<path d="M128.3 220.1l-.3 .1M128.8 220.1l-.4 .3M129.1 220.4l-.4 .2M129.4 220.5l-.4 .3M129.5 220.8l-.3 .1M130.6 220.6l-.4 .3M132.9 221.9l-.4 .3M133 222.5l-.4 .2M133.4 222.2l-.3 .1M133.4 222.9l-.4 .2M133.9 222.5l-.4 .2M134 223.1l-.4 .2"/>
<path d="M134.4 222.7l-.4 .1M134.4 222.7l-.3 .2M134.5 223.5l-.5 .2M134.5 223.8h.1M134.5 222.9l-.4 .2M134.5 223l-.4 .3M135.7 223.5l-.4 .3M135.8 224.1l-.4 .2M136.1 224.4l-.4 .2M153.6 223.7l-.4 .2M155.3 228.1l-.4 .2M155.3 241.9l-.4 .2"/>
</g>
<circle cx="132.6" cy="221.7" r=".11" fill="#000" stroke="#000" stroke-width=".25"/>
<!-- layer: Border -->
<g fill="none" stroke="#000" stroke-width=".25">
<path d="M20 10.1h390v276.9h-390zM65 5.1v5M115 5.1v5M165 5.1v5M215 5.1v10M265 5.1v5M315 5.1v5M365 5.1v5M15 52.9h5M410 52.9h5M15 100.7h5M410 100.7h5"/>
<path d="M15 148.6h10M405 148.6h10M15 196.4h5M410 196.4h5M15 244.2h5M410 244.2h5M65 287v5M115 287v5M165 287v5M215 282.1v9.9M265 287v5M315 287v5"/>
<path d="M365 287v5"/>
</g>
<!-- layer: TitleBlock -->
<path d="M230 240.1h180v46.9h-180zM230 250h180M254 240.1v9.9M288 240.1v46.9M349 240.1v46.9M288 260.1h122M349 277.1h61M359 277.1v9.9M395 277.1v9.9" fill="none" stroke="#000" stroke-width=".36"/>
<!-- layer: Dimensions -->
<path d="M245 25h49.7M292.7 28.5v80.6M164 44.8v90.1M244.1 44.8v90.1M245 112.6h49.7M167.5 132.8h73" fill="none" stroke="#000" stroke-width=".25"/>
<path d="M292.7 25l.6 3.5h-1.2zM292.1 109.1h1.2l-.6 3.5zM164 132.8l3.5-.5v1.1zM240.5 132.3l3.6 .5-3.6 .6z" fill="#000" stroke="#000" stroke-width=".25"/>
<!-- layer: Annotations -->
<path d="M207.2 103.1l2.2 2.9-1.1 .5z" fill="#000" stroke="#000" stroke-width=".25"/>
<path d="M208.8 106.2l27 52.6h23" fill="none" stroke="#000" stroke-width=".25"/>
<text font-size="7" x="289" y="270.6">VS-1-S</text>
<g font-size="4.9">
<text x="309.6" y="32.1">VS-1-S-SS = 304 SS 3MM</text>
<text x="309.6" y="43.8">VS-1-S-MS = MILD STEEL 3MM</text>
<text x="291.1" y="72.8" transform="rotate(-90 291.1 72.8)">438</text>
<text x="200" y="131.3">400</text>
<text x="239" y="158.1">ETCHED</text>
<text x="289" y="248.5">Oliver Stanton</text>
<text x="323.5" y="248.5">06/05/2021</text>
<text x="399.1" y="285.7">1/1</text>
</g>
<g font-size="3.5">
<text x="39" y="8.8">1</text>
<text x="89" y="8.8">2</text>
<text x="139" y="8.8">3</text>
<text x="189" y="8.8">4</text>
<text x="239" y="8.8">5</text>
<text x="289" y="8.8">6</text>
<text x="339" y="8.8">7</text>
<text x="389" y="8.8">8</text>
<text x="16.3" y="30.2">A</text>
<text x="411.3" y="30.2">A</text>
<text x="16.3" y="78">B</text>
<text x="411.3" y="78">B</text>
<text x="16.2" y="125.9">C</text>
<text x="411.2" y="125.9">C</text>
<text x="16.2" y="173.7">D</text>
<text x="411.2" y="173.7">D</text>
<text x="16.3" y="221.6">E</text>
<text x="411.3" y="221.6">E</text>
<text x="16.4" y="269.4">F</text>
<text x="411.4" y="269.4">F</text>
<text x="39" y="290.8">1</text>
<text x="89" y="290.8">2</text>
<text x="139" y="290.8">3</text>
<text x="189" y="290.8">4</text>
<text x="239" y="290.8">5</text>
<text x="289" y="290.8">6</text>
<text x="339" y="290.8">7</text>
<text x="389" y="290.8">8</text>
</g>
<g font-size="2.5">
<text x="231" y="242.9">Dept.</text>
<text x="255" y="242.9">Technical reference</text>
<text x="289" y="242.9">Created by</text>
<text x="350" y="242.9">Approved by</text>
<text x="289" y="252.8">Document type</text>
<text x="350" y="252.8">Document status</text>
<text x="289" y="262.9">Title</text>
<text x="350" y="262.9">DWG No.</text>
<text x="350" y="279.9">Rev.</text>
<text x="360" y="279.9">Date of issue</text>
<text x="396" y="279.9">Sheet</text>
</g>
</svg>
